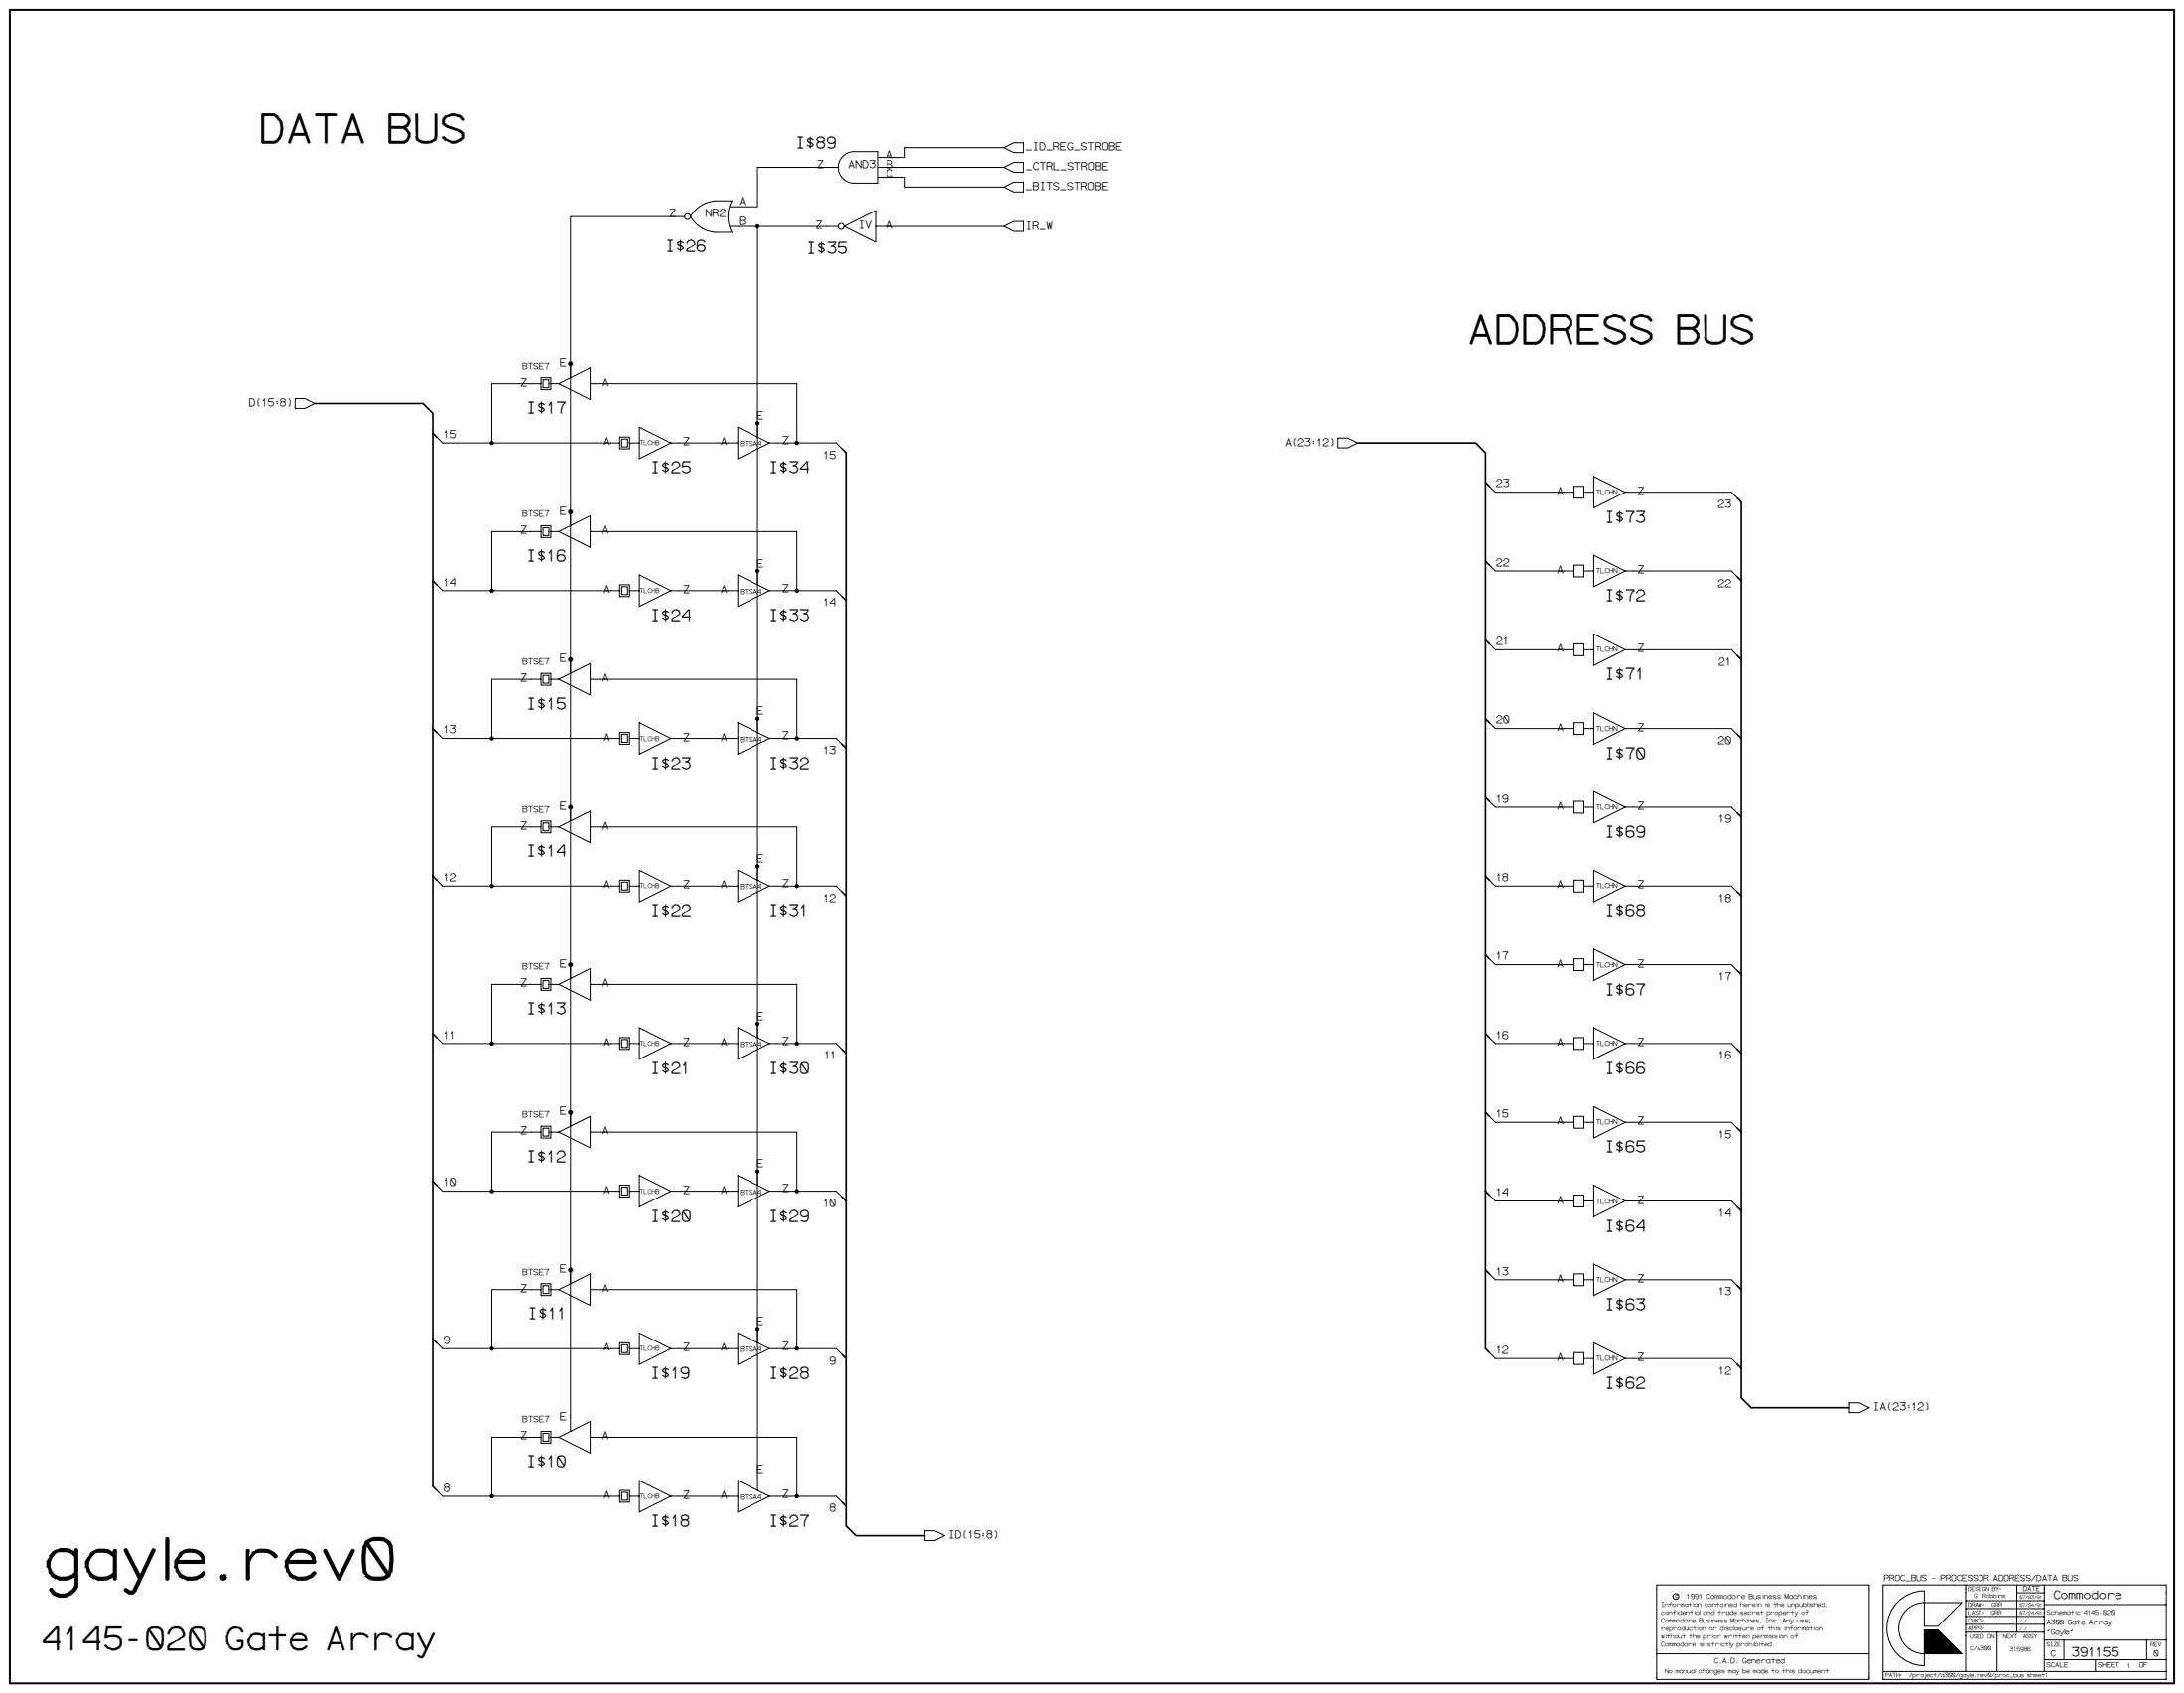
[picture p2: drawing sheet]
<svg xmlns="http://www.w3.org/2000/svg" width="1189mm" height="921mm" viewBox="0 0 1189 921" stroke-linecap="round" stroke-linejoin="round" font-family="sans-serif">
<path d="M5 5h1179v911h-1179z" fill="none" stroke="#fff" stroke-width=".54"/>
<path d="M5 5h1179v911h-1179z" fill="none" stroke="#000" stroke-width="1.1"/>
<g fill="none" stroke="#000" stroke-width=".54">
<path d="M456 91h-44v21h-15M459 85l2-2h3l14-1v18h-13a9 9 0 0 1-8-6 9 9 0 0 1 2-9zM478 91h68M478 96h15v6h53M546 91l6-3h5v6h-5zM546 80l6-2h5v5h-5zM546 80h-53v6h-15M373 118h-62v661M379 114a17 17 0 0 1 11-5h8a18 18 0 0 0 0 17h-8a17 17 0 0 1-14-8zM546 102l6-3h5v5h-5zM397 123h15M456 123h-44v688"/>
<path d="M459 123l18-8v17zM477 123h69M546 123l6-2h5v5h-5zM311 198v8M161 217h5l5 3-5 2h-5zM295 209h-27v32h-27l-3-3M296 207h3v4h-3zM300 209v3h-5v-6h5v3h4M304 209l17-9v17zM321 209h113v32h21l3 3M337 238h6v6h-6zM338 239h4v4h-4z"/>
<path d="M348 232l17 9-17 9zM402 232l17 9-17 9zM412 230v8M728 238h6l5 3-5 3h-6zM268 241h69M343 241h5M365 241h37M419 241h15M868 259l17 9-17 8zM311 279v7M811 265l3 3h43M857 265h5v6h-5z"/>
<path d="M862 268h6M885 268h58l3 3M295 289h-27v32h-27l-3-3M296 287h3v4h-3zM300 289v3h-5v-6h5v3h4M304 289l17-8v17zM321 289h113v32h21l3 4M337 318h6v7h-6zM338 319h4v5h-4zM348 313l17 8-17 9zM402 313l17 8-17 9zM412 311v7"/>
<path d="M811 307l3 4h43M857 307h5v7h-5zM862 311h6M868 302l17 9-17 8zM885 311h58l3 3M268 321h69M343 321h5M365 321h37M419 321h15M311 359v7M811 350l3 3h43M857 350h5v7h-5z"/>
<path d="M862 353h6M868 345l17 8-17 9zM885 353h58l3 4M295 370h-27v32h-27l-3-4M296 367h3v5h-3zM300 370v3h-5v-7h5v4h4M304 370l17-9v17zM321 370h113v32h21l3 3M337 398h6v7h-6zM338 400h4v4h-4zM348 393l17 9-17 8zM402 393l17 9-17 8z"/>
<path d="M412 391v7M811 393l3 3h43M857 393h5v7h-5zM862 396h6M868 388l17 8-17 9zM885 396h58l3 4M268 402h69M343 402h5M365 402h37M419 402h15M311 439v8M811 436l3 3h43"/>
<path d="M857 436h5v6h-5zM862 439h6M868 431l17 8-17 9zM885 439h58l3 3M295 450h-27v32h-27l-3-3M296 448h3v4h-3zM300 450v3h-5v-6h5v3h4M304 450l17-9v17zM321 450h113v32h21l3 3M337 479h6v6h-6zM338 480h4v4h-4zM348 473l17 9-17 9z"/>
<path d="M402 473l17 9-17 9zM412 471v8M811 479l3 3h43M857 479h5v6h-5zM868 473l17 9-17 9zM268 482h69M343 482h5M365 482h37M419 482h15M862 482h6M885 482h58l3 3M868 516l17 9-17 8z"/>
<path d="M295 536h-27v32h-27l-3-3M296 533h3v5h-3zM300 536v3h-5v-7h5v4h4M304 536l17-9v17zM311 525v7M321 536h113v32h21l3 3M811 522l3 3h43M857 522h5v6h-5zM862 525h6M885 525h58l3 3M348 559l17 9-17 8zM402 559l17 9-17 8z"/>
<path d="M412 557v8M868 559l17 9-17 8zM268 568h69M337 565h6v6h-6zM338 566h4v4h-4zM343 568h5M365 568h37M419 568h15M811 565l3 3h43M857 565h5v6h-5zM862 568h6M885 568h58l3 3"/>
<path d="M295 616h-27v32h69M296 614h3v4h-3zM300 616v3h-5v-6h5v3h4M304 616l17-9v18zM311 605v8M321 616h113v32h21l3 3M811 607l3 4h43M857 607h5v7h-5zM862 611h6M868 602l17 9-17 8zM885 611h58l3 3M348 640l17 8-17 9z"/>
<path d="M402 640l17 8-17 9zM412 637v8M238 645l3 3h27M337 645h6v6h-6zM338 646h4v4h-4zM343 648h5M365 648h37M419 648h15M811 650l3 3h43M857 650h5v7h-5zM862 653h6M868 645l17 8-17 9z"/>
<path d="M885 653h58l3 4M296 699h3v5h-3zM311 691v7M811 693l3 3h43M857 693h5v6h-5zM862 696h6M868 688l17 8-17 9zM885 696h58l3 3M295 702h-27v32h69M300 702v3h-5v-7h5v4h4M304 702l17-9v17zM321 702h113v32h21l3 3"/>
<path d="M238 731l3 3h27M337 731h6v6h-6zM338 732h4v4h-4zM343 734h5M348 725l17 9-17 8zM365 734h37M402 725l17 9-17 8zM412 723v8M419 734h15M811 736l3 3h43M857 736h5v6h-5zM862 739h6"/>
<path d="M868 731l17 8-17 9zM885 739h58l3 3M296 780h3v4h-3zM1007 763h5l5 3-5 3h-5zM295 782h-27v32h69M300 782v3h-5v-6h5v3h4M304 782l17-9v18zM321 782h113v32h-15M238 811l3 3h27M337 811h6v6h-6zM338 812h4v4h-4zM343 814h5"/>
<path d="M348 806l17 8-17 9zM365 814h37M402 806l17 8-17 9zM434 814h21l3 3M503 833h6l5 3-5 2h-6zM1033 871a20 20 0 0 0-4 23 20 20 0 0 0 18 12v-19h8l13 13h-21a14 14 0 0 1-13-14 14 14 0 0 1 13-14h21l-13 13h-8v-19a20 20 0 0 0-14 5zM1070 862v47M1070 879h43M1070 875h43M1070 871h43M1098 862v26M1098 867h15"/>
<path d="M1113 862v47M1113 873h66M902 900v14h115v-52h-115v38h115M1047 892h14M1047 888h9M1047 889h10M1047 890h11M1047 891h12M1047 893h14M1047 894h15M1047 896h17M1047 897h18"/>
<path d="M1047 898h19M1047 899h20M1047 887h9M1047 892h13M1047 895h16M1047 887h8M1047 897h19M1047 900h21M1070 888h43M1070 884h43M1087 888v21M1113 892h66"/>
<path d="M1124 892v11M1169 892v11M1025 909v5h154v-52h-154v47h154M1113 903h66M1141 903v6"/>
<circle cx="374" cy="118" r="1.6"/>
<circle cx="412" cy="123" r=".9"/>
<circle cx="458" cy="123" r="1.6"/>
<circle cx="412" cy="230" r=".9"/>
<circle cx="268" cy="241" r=".9"/>
<circle cx="434" cy="241" r=".9"/>
<circle cx="412" cy="311" r=".9"/>
<circle cx="268" cy="321" r=".9"/>
<circle cx="434" cy="321" r=".9"/>
<circle cx="412" cy="391" r=".9"/>
<circle cx="268" cy="402" r=".9"/>
<circle cx="434" cy="402" r=".9"/>
<circle cx="412" cy="471" r=".9"/>
<circle cx="268" cy="482" r=".9"/>
<circle cx="434" cy="482" r=".9"/>
<circle cx="412" cy="557" r=".9"/>
<circle cx="268" cy="568" r=".9"/>
<circle cx="434" cy="568" r=".9"/>
<circle cx="412" cy="637" r=".9"/>
<circle cx="268" cy="648" r=".9"/>
<circle cx="434" cy="648" r=".9"/>
<circle cx="268" cy="734" r=".9"/>
<circle cx="412" cy="723" r=".9"/>
<circle cx="434" cy="734" r=".9"/>
<circle cx="268" cy="814" r=".9"/>
<circle cx="434" cy="814" r=".9"/>
<circle cx="912" cy="869" r="1.6"/>
</g>
<g fill="none" stroke="#000" stroke-width=".89">
<path d="M171 220h59l6 5v252M236 236l2 2M458 244l3 2v407M739 241h64l6 5v402M809 262l2 3M946 271l2 2v386M236 316l2 2M809 305l2 2M946 314l2 2M458 325l3 2M809 348l2 2M946 357l2 2"/>
<path d="M236 396l2 2M809 391l2 2M946 400l2 2M458 405l3 2M809 434l2 2M946 442l2 3M236 477v332l2 2M236 477l2 2M809 477l2 2M458 485l3 2M946 485l2 2M809 520l2 2"/>
<path d="M946 528l2 2M236 562l2 3M458 571l3 2M809 562l2 3M946 571l2 2M809 605l2 2M946 614l2 2M236 643l2 2M458 651l3 2M461 653v177l5 6h37M809 648v86l2 2M809 648l2 2"/>
<path d="M946 657l2 2M948 659v102l5 5h54M809 691l2 2M946 699l2 3M236 728l2 3M458 737l3 2M946 742l2 2M458 817l3 2"/>
<circle cx="311" cy="198" r=".9"/>
<circle cx="311" cy="279" r=".9"/>
<circle cx="311" cy="359" r=".9"/>
<circle cx="311" cy="439" r=".9"/>
<circle cx="311" cy="525" r=".9"/>
<circle cx="311" cy="605" r=".9"/>
<circle cx="311" cy="691" r=".9"/>
</g>
<g fill="#000">
<circle cx="412" cy="123" r=".9"/>
<circle cx="311" cy="198" r=".9"/>
<circle cx="412" cy="230" r=".9"/>
<circle cx="268" cy="241" r=".9"/>
<circle cx="434" cy="241" r=".9"/>
<circle cx="311" cy="279" r=".9"/>
<circle cx="412" cy="311" r=".9"/>
<circle cx="268" cy="321" r=".9"/>
<circle cx="434" cy="321" r=".9"/>
<circle cx="311" cy="359" r=".9"/>
<circle cx="412" cy="391" r=".9"/>
<circle cx="268" cy="402" r=".9"/>
<circle cx="434" cy="402" r=".9"/>
<circle cx="311" cy="439" r=".9"/>
<circle cx="412" cy="471" r=".9"/>
<circle cx="268" cy="482" r=".9"/>
<circle cx="434" cy="482" r=".9"/>
<circle cx="311" cy="525" r=".9"/>
<circle cx="412" cy="557" r=".9"/>
<circle cx="268" cy="568" r=".9"/>
<circle cx="434" cy="568" r=".9"/>
<circle cx="311" cy="605" r=".9"/>
<circle cx="412" cy="637" r=".9"/>
<circle cx="268" cy="648" r=".9"/>
<circle cx="434" cy="648" r=".9"/>
<circle cx="311" cy="691" r=".9"/>
<circle cx="268" cy="734" r=".9"/>
<circle cx="412" cy="723" r=".9"/>
<circle cx="434" cy="734" r=".9"/>
<circle cx="268" cy="814" r=".9"/>
<circle cx="434" cy="814" r=".9"/>
</g>
<text font-size="32.1" x="22" y="859">gayle.rev0</text>
<g font-size="22.3">
<text x="140" y="77">DATA BUS</text>
<text x="798" y="187">ADDRESS BUS</text>
</g>
<text font-size="17.9" x="22" y="897">4145-020 Gate Array</text>
<g font-size="8.9">
<text x="433" y="80">I$89</text>
<text x="362" y="137">I$26</text>
<text x="439" y="138">I$35</text>
<text x="286" y="225">I$17</text>
<text x="354" y="257">I$25</text>
<text x="418" y="257">I$34</text>
<text x="873" y="284">I$73</text>
<text x="286" y="305">I$16</text>
<text x="873" y="327">I$72</text>
<text x="354" y="338">I$24</text>
<text x="418" y="338">I$33</text>
<text x="873" y="370">I$71</text>
<text x="286" y="386">I$15</text>
<text x="873" y="413">I$70</text>
<text x="354" y="418">I$23</text>
<text x="418" y="418">I$32</text>
<text x="873" y="455">I$69</text>
<text x="286" y="466">I$14</text>
<text x="354" y="498">I$22</text>
<text x="418" y="498">I$31</text>
<text x="873" y="498">I$68</text>
<text x="873" y="541">I$67</text>
<text x="286" y="552">I$13</text>
<text x="354" y="584">I$21</text>
<text x="418" y="584">I$30</text>
<text x="873" y="584">I$66</text>
<text x="873" y="627">I$65</text>
<text x="286" y="632">I$12</text>
<text x="354" y="664">I$20</text>
<text x="418" y="664">I$29</text>
<text x="873" y="670">I$64</text>
<text x="873" y="713">I$63</text>
<text x="287" y="718">I$11</text>
<text x="354" y="750">I$19</text>
<text x="418" y="750">I$28</text>
<text x="873" y="755">I$62</text>
<text x="286" y="798">I$10</text>
<text x="354" y="830">I$18</text>
<text x="418" y="830">I$27</text>
</g>
<text font-size="7.1" x="1127" y="901">391155</text>
<text font-size="6.5" x="1117" y="870">Commodore</text>
<g font-size="6">
<text x="558" y="82">_ID_REG_STROBE</text>
<text x="482" y="86">A</text>
<text x="444" y="91">Z</text>
<text x="461" y="91">AND3</text>
<text x="482" y="91">B</text>
<text x="558" y="92">_CTRL_STROBE</text>
<text x="482" y="96">C</text>
<text x="558" y="103">_BITS_STROBE</text>
<text x="402" y="111">A</text>
<text x="364" y="118">Z</text>
<text x="384" y="118">NR2</text>
<text x="402" y="122">B</text>
<text x="444" y="124">Z</text>
<text x="467" y="124">IV</text>
<text x="482" y="124">A</text>
<text x="558" y="125">IR_W</text>
<text x="305" y="199">E</text>
<text x="283" y="210">Z</text>
<text x="327" y="210">A</text>
<text x="135" y="221">D(15:8)</text>
<text x="412" y="228">E</text>
<text x="241" y="238">15</text>
<text x="328" y="242">A</text>
<text x="372" y="242">Z</text>
<text x="392" y="242">A</text>
<text x="425" y="241">Z</text>
<text x="699" y="242">A(23:12)</text>
<text x="448" y="249">15</text>
<text x="814" y="265">23</text>
<text x="847" y="269">A</text>
<text x="891" y="269">Z</text>
<text x="305" y="280">E</text>
<text x="935" y="276">23</text>
<text x="283" y="290">Z</text>
<text x="327" y="290">A</text>
<text x="412" y="308">E</text>
<text x="814" y="308">22</text>
<text x="847" y="312">A</text>
<text x="891" y="312">Z</text>
<text x="241" y="319">14</text>
<text x="328" y="322">A</text>
<text x="372" y="322">Z</text>
<text x="392" y="322">A</text>
<text x="425" y="322">Z</text>
<text x="935" y="319">22</text>
<text x="448" y="330">14</text>
<text x="814" y="351">21</text>
<text x="305" y="360">E</text>
<text x="847" y="355">A</text>
<text x="891" y="355">Z</text>
<text x="935" y="362">21</text>
<text x="283" y="371">Z</text>
<text x="327" y="371">A</text>
<text x="412" y="389">E</text>
<text x="814" y="393">20</text>
<text x="241" y="399">13</text>
<text x="847" y="397">A</text>
<text x="891" y="397">Z</text>
<text x="328" y="403">A</text>
<text x="372" y="403">Z</text>
<text x="392" y="403">A</text>
<text x="425" y="402">Z</text>
<text x="935" y="405">20</text>
<text x="448" y="410">13</text>
<text x="814" y="436">19</text>
<text x="305" y="440">E</text>
<text x="847" y="440">A</text>
<text x="891" y="440">Z</text>
<text x="935" y="448">19</text>
<text x="283" y="451">Z</text>
<text x="327" y="451">A</text>
<text x="412" y="469">E</text>
<text x="241" y="479">12</text>
<text x="814" y="479">18</text>
<text x="328" y="483">A</text>
<text x="372" y="483">Z</text>
<text x="392" y="483">A</text>
<text x="425" y="482">Z</text>
<text x="847" y="483">A</text>
<text x="891" y="483">Z</text>
<text x="448" y="490">12</text>
<text x="935" y="490">18</text>
<text x="305" y="526">E</text>
<text x="814" y="522">17</text>
<text x="847" y="526">A</text>
<text x="891" y="526">Z</text>
<text x="935" y="533">17</text>
<text x="283" y="537">Z</text>
<text x="327" y="537">A</text>
<text x="412" y="555">E</text>
<text x="241" y="565">11</text>
<text x="328" y="569">A</text>
<text x="372" y="569">Z</text>
<text x="392" y="569">A</text>
<text x="425" y="568">Z</text>
<text x="814" y="565">16</text>
<text x="847" y="569">A</text>
<text x="891" y="569">Z</text>
<text x="448" y="576">11</text>
<text x="935" y="576">16</text>
<text x="305" y="606">E</text>
<text x="814" y="608">15</text>
<text x="847" y="612">A</text>
<text x="891" y="612">Z</text>
<text x="283" y="617">Z</text>
<text x="327" y="617">A</text>
<text x="935" y="619">15</text>
<text x="412" y="635">E</text>
<text x="241" y="645">10</text>
<text x="328" y="649">A</text>
<text x="372" y="649">Z</text>
<text x="392" y="649">A</text>
<text x="425" y="648">Z</text>
<text x="814" y="651">14</text>
<text x="448" y="656">10</text>
<text x="847" y="655">A</text>
<text x="891" y="655">Z</text>
<text x="935" y="662">14</text>
<text x="305" y="692">E</text>
<text x="814" y="693">13</text>
<text x="847" y="697">A</text>
<text x="891" y="697">Z</text>
<text x="283" y="703">Z</text>
<text x="327" y="703">A</text>
<text x="935" y="705">13</text>
<text x="412" y="721">E</text>
<text x="241" y="731">9</text>
<text x="328" y="735">A</text>
<text x="372" y="735">Z</text>
<text x="392" y="735">A</text>
<text x="425" y="734">Z</text>
<text x="814" y="736">12</text>
<text x="451" y="742">9</text>
<text x="847" y="740">A</text>
<text x="891" y="740">Z</text>
<text x="935" y="748">12</text>
<text x="1019" y="767">IA(23:12)</text>
<text x="305" y="772">E</text>
<text x="283" y="783">Z</text>
<text x="327" y="783">A</text>
<text x="412" y="801">E</text>
<text x="241" y="811">8</text>
<text x="328" y="815">A</text>
<text x="372" y="815">Z</text>
<text x="392" y="815">A</text>
<text x="425" y="814">Z</text>
<text x="451" y="822">8</text>
<text x="516" y="837">ID(15:8)</text>
</g>
<g font-size="4.8">
<text x="284" y="201">BTSE7</text>
<text x="284" y="281">BTSE7</text>
<text x="284" y="361">BTSE7</text>
<text x="284" y="442">BTSE7</text>
<text x="284" y="527">BTSE7</text>
<text x="284" y="608">BTSE7</text>
<text x="284" y="694">BTSE7</text>
<text x="284" y="774">BTSE7</text>
<text x="1025" y="860">PROC_BUS - PROCESSOR ADDRESS/DATA BUS</text>
<text x="1116" y="901">C</text>
<text x="1172" y="901">0</text>
</g>
<text font-size="4.2" x="933" y="905">C.A.D. Generated</text>
<g font-size="4">
<text x="1114" y="884">A300 Gate Array</text>
<text x="1114" y="889">&quot;Gayle&quot;</text>
</g>
<g font-size="3.9">
<text x="403" y="243">BTSA4</text>
<text x="869" y="269">TLCHN</text>
<text x="869" y="312">TLCHN</text>
<text x="403" y="323">BTSA4</text>
<text x="869" y="355">TLCHN</text>
<text x="869" y="397">TLCHN</text>
<text x="403" y="403">BTSA4</text>
<text x="869" y="440">TLCHN</text>
<text x="403" y="484">BTSA4</text>
<text x="869" y="483">TLCHN</text>
<text x="869" y="526">TLCHN</text>
<text x="403" y="569">BTSA4</text>
<text x="869" y="569">TLCHN</text>
<text x="869" y="612">TLCHN</text>
<text x="403" y="650">BTSA4</text>
<text x="869" y="654">TLCHN</text>
<text x="869" y="697">TLCHN</text>
<text x="403" y="735">BTSA4</text>
<text x="869" y="740">TLCHN</text>
<text x="403" y="816">BTSA4</text>
<text x="918" y="870">1991 Commodore Business Machines</text>
<text x="1101" y="866">DATE</text>
<text x="1114" y="907">SCALE</text>
<text x="1142" y="907">SHEET</text>
<text x="1164" y="907">OF</text>
</g>
<g font-size="3.6">
<text x="348" y="242">TLCHB</text>
<text x="348" y="322">TLCHB</text>
<text x="348" y="403">TLCHB</text>
<text x="348" y="483">TLCHB</text>
<text x="348" y="569">TLCHB</text>
<text x="348" y="649">TLCHB</text>
<text x="348" y="735">TLCHB</text>
<text x="348" y="815">TLCHB</text>
<text x="1114" y="878">Schematic 4145-020</text>
<text x="1158" y="908">1</text>
</g>
<g font-size="3.5">
<text x="912" y="869">c</text>
<text x="904" y="874">Information contained herein is the unpublished,</text>
<text x="904" y="878">confidential and trade secret property of</text>
<text x="904" y="883">Commodore Business Machines, Inc. Any use,</text>
<text x="904" y="887">reproduction or disclosure of this information</text>
<text x="904" y="891">without the prior written permission of</text>
<text x="904" y="896">Commodore is strictly prohibited.</text>
<text x="906" y="911">No manual changes may be made to this document</text>
</g>
<g font-size="3.3">
<text x="1071" y="866">DESIGN BY:</text>
<text x="1074" y="869">G. Robbins</text>
<text x="1071" y="874">DRAW:</text>
<text x="1084" y="874">GRR</text>
<text x="1071" y="878">LAST:</text>
<text x="1084" y="878">GRR</text>
<text x="1071" y="887">APPR:</text>
<text x="1071" y="883">CHKD:</text>
<text x="1072" y="891">USED ON</text>
<text x="1090" y="891">NEXT</text>
<text x="1101" y="891">ASSY</text>
<text x="1072" y="898">C/A300</text>
<text x="1094" y="899">315986</text>
<text x="1114" y="896">SIZE</text>
<text x="1171" y="896">REV</text>
<text x="1026" y="913">PATH:</text>
<text x="1039" y="913">/project/a300/gayle.rev0/proc_bus sheet1</text>
</g>
<g font-size="2.7">
<text x="1099" y="870">07/03/91</text>
<text x="1099" y="874">07/24/91</text>
<text x="1099" y="878">07/24/91</text>
<text x="1099" y="887">/ /</text>
<text x="1099" y="883">/ /</text>
</g>
</svg>
